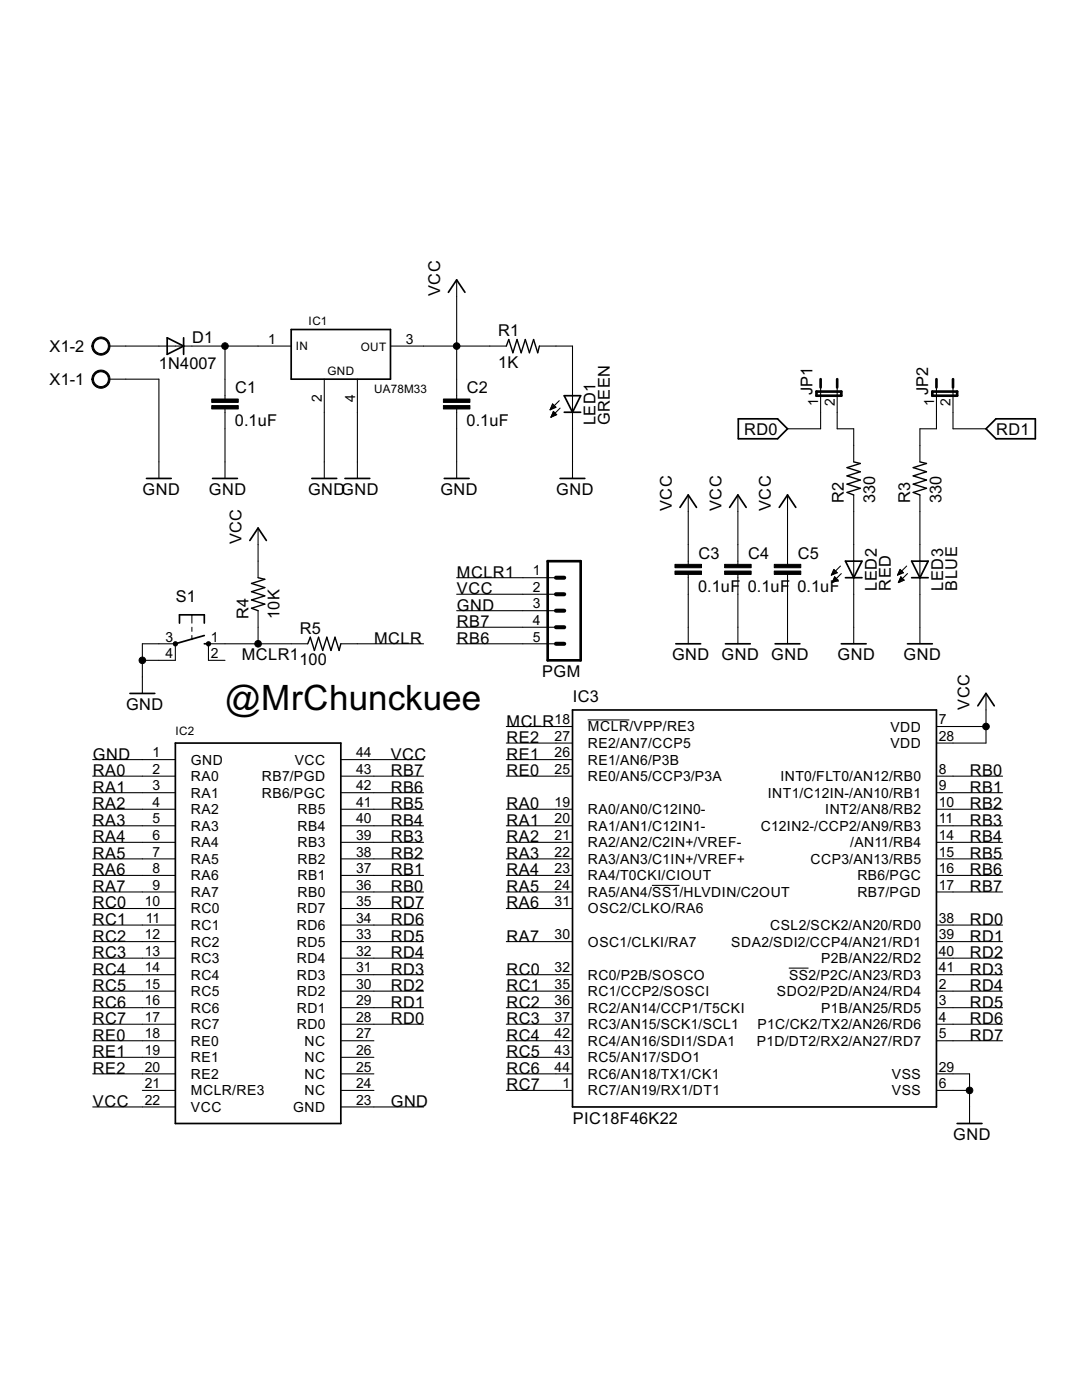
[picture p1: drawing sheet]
<svg xmlns="http://www.w3.org/2000/svg" width="216mm" height="279mm" viewBox="0 0 216 279" stroke-linecap="round" stroke-linejoin="round" font-family="sans-serif">
<g fill="none" stroke="#000" stroke-width=".21">
<path d="M91.1 55.9v23.7M21.8 75.7h9.9v19.8M21.8 69.1h36.3M44.9 69.1v10.5M64.7 75.7v19.8M71.3 75.7v19.8M77.9 69.1h23.1M107.6 69.1h6.6v26.4M111.6 80l-1.8 1.8M163.7 77.3v8.3h-6.6M167 77.3v8.3h3.3v6.6M186.9 77.3v8.3h-3.3v6.6"/>
<path d="M190.2 77.3v8.3h6.5M44.9 81.6v13.9M91.1 81.6v13.9M109.8 81.7h.2M109.9 81.5h.5M109.9 81.4h.8M110 83.2h.1M110 81.2h.8M110 83h.5M110.1 81h.6M110.1 82.9h.8M110.2 80.9h.3"/>
<path d="M110.2 82.7h.8M110.2 80.7h.1M110.3 80.6l.6 .7-1.1 .5zM110.3 82.5h.5M110.3 82.4h.4M110.4 82.2h.1M110.4 82.1l.7 .7-1.2 .5zM111.8 81.4l-1.9 1.9M137.3 98.8v13.8M147.2 98.8v13.8M157.1 98.8v13.8M170.3 98.8v29.7"/>
<path d="M183.6 98.8v29.7M51.5 105.4v9.9M91.1 115.3h19.8M91.1 118.6h19.8M137.3 114.6v13.9M147.2 114.6v13.9M157.1 114.6v13.9M166 114.6h.3M166 114.5h.7M166.1 114.3h.9M166.1 116.1h.3M166.2 114.1h.7"/>
<path d="M166.2 116h.6M166.2 114h.5M166.3 115.8h.9M166.3 113.8h.2M166.3 115.6h.7M166.4 115.5h.5M166.5 115.3h.2M166.5 115.1l-.4 1.2M166.5 115.1l.7 .7M166.5 115.1h.1M167 114.3l-.6-.7-.5 1.2M167 114.3l-1.1 .5"/>
<path d="M167.2 115.8l-1.1 .5M167.7 113l-1.8 1.8M167.9 114.5l-1.8 1.8M179.2 114.6h.3M179.2 114.5h.7M179.3 114.3h1M179.3 116.1h.3M179.4 114.1h.7M179.4 116h.6M179.5 114h.4M179.5 115.8h.9M179.5 113.8h.2"/>
<path d="M179.5 115.6h.8M179.6 115.5h.5M179.7 115.3h.2M179.7 115.1h.1M179.7 115.1l-.4 1.2M179.7 115.1l.7 .7M180.3 114.3l-.7-.7-.5 1.2M180.3 114.3l-1.2 .5M180.4 115.8l-1.1 .5M180.9 113l-1.8 1.8M181.1 114.5l-1.8 1.8M28.4 131.8h6.6v-3.3h-6.6v9.9"/>
<path d="M38.3 122.7v1.7M38.3 125.2v.8M38.3 126.8v.9M51.5 121.9v6.6M61.4 128.5h-19.8v3.3h3.3M68 128.5h16.5M91.1 128.5h19.8M91.1 121.9h19.8M91.1 125.2h19.8M196.7 138.4v9.9h-9.8M18.5 154.9h16.5M18.5 158.2h16.5"/>
<path d="M18.5 151.6h16.5M68 154.9h16.5M68 158.2h16.5M68 151.6h16.5M101 154.9h13.2M101 151.6h13.2M101 145h13.2M101 148.3h13.2M117.3 143.7h8.3M186.9 154.9h13.1M186.9 158.2h13.1M186.9 145h9.8"/>
<path d="M18.5 161.5h16.5M18.5 164.8h16.5M18.5 168.1h16.5M18.5 171.4h16.5M18.5 178h16.5M18.5 174.7h16.5M68 161.5h16.5M68 164.8h16.5M68 168.1h16.5M68 171.4h16.5M68 178h16.5M68 174.7h16.5"/>
<path d="M101 161.5h13.2M101 164.8h13.2M101 168.1h13.2M101 171.4h13.2M101 178h13.2M101 174.7h13.2M130.1 176.7h5.5M186.9 161.5h13.1M186.9 164.8h13.1M186.9 168.1h13.1M186.9 171.4h13.1M186.9 178h13.1"/>
<path d="M186.9 174.7h13.1M18.5 181.3h16.5M18.5 184.6h16.5M18.5 187.9h16.5M18.5 191.2h16.5M18.5 197.8h16.5M18.5 194.5h16.5M68 181.3h16.5M68 184.6h16.5M68 187.9h16.5M68 191.2h16.5M68 197.8h16.5"/>
<path d="M68 194.5h16.5M101 181.3h13.2M101 187.9h13.2M101 197.8h13.2M101 194.5h13.2M157.4 193.2h3.9M186.9 184.6h13.1M186.9 187.9h13.1M186.9 191.2h13.1M186.9 197.8h13.1M186.9 194.5h13.1M18.5 207.7h16.5"/>
<path d="M18.5 211h16.5M18.5 214.3h16.5M18.5 204.4h16.5M18.5 201.1h16.5M28.4 217.6h6.6M68 217.6h6.6M68 207.7h6.6M68 211h6.6M68 214.3h6.6M68 204.4h16.5M68 201.1h16.5M101 217.6h13.2"/>
<path d="M101 207.7h13.2M101 211h13.2M101 214.3h13.2M101 204.4h13.2M101 201.1h13.2M186.9 217.6h6.6M186.9 207.7h13.1M186.9 214.3h6.6v9.9M186.9 204.4h13.1M186.9 201.1h13.1M18.5 220.9h16.5M68 220.9h16.5"/>
</g>
<g fill="none" stroke="#000" stroke-width=".34">
<path d="M89.5 58.3l1.6-2.4 1.7 2.4M33.4 67.4l3.2 1.7-3.2 1.6zM36.6 67.4v3.3M58.1 65.8h19.8v9.9h-19.8zM112.6 79h3.3l-1.7 3.3zM29.2 95.5h5M42.4 95.5h5M62.2 95.5h5M68.8 95.5h5M88.6 95.5h5M111.8 95.5h4.9M112.6 82.3h3.3"/>
<path d="M147.3 83.6h7.9l1.9 2-1.9 2h-7.9zM196.7 85.6l2-2h7.9v4h-7.9zM49.8 107.9l1.7-2.5 1.6 2.5M135.7 101.3l1.6-2.5 1.7 2.5M145.6 101.3l1.6-2.5 1.7 2.5M155.5 101.3l1.6-2.5 1.7 2.5M168.7 112h3.3l-1.7 3.3zM168.7 115.3h3.3M181.9 115.3h3.3M181.9 112h3.3l-1.6 3.3zM25.9 138.4h5M35.8 124.4v-1.7h5v1.7"/>
<path d="M40.8 128.5h.8M40.8 126.8l-5.8 1.7M134.9 128.5h4.9M144.8 128.5h4.9M154.7 128.5h4.9M167.9 128.5h4.9M181.1 128.5h4.9M35 148.3h33v75.9h-33zM114.2 141.7h72.7v79.2h-72.7zM195.1 140.9l1.6-2.5 1.7 2.5M191 224.2h4.9"/>
</g>
<g fill="#000" stroke="#000" stroke-width=".2">
<path d="M19 74.3a1.81 1.81 0 0 1 2.8 .6 1.81 1.81 0 0 1-1.2 2.5 1.81 1.81 0 0 1-2.3-1.7h.3a1.49 1.49 0 0 1 2.2-1.4 1.49 1.49 0 0 1 .3 2.5 1.49 1.49 0 0 1-2.4-.8l-.1-.3h-.3a1.76 1.76 0 0 1 .7-1.4z" fill-rule="evenodd"/>
<path d="M19 67.6a1.81 1.81 0 0 1 2.8 .7 1.81 1.81 0 0 1-1.2 2.5 1.81 1.81 0 0 1-2.3-1.7h.3a1.49 1.49 0 0 1 2.2-1.4 1.49 1.49 0 0 1 .3 2.5 1.49 1.49 0 0 1-2.4-.8l-.1-.3h-.3a1.76 1.76 0 0 1 .7-1.5z" fill-rule="evenodd"/>
<circle cx="44.9" cy="69.1" r=".66"/>
<circle cx="91.1" cy="69.1" r=".66"/>
<circle cx="28.4" cy="131.8" r=".66"/>
<circle cx="35" cy="128.5" r=".43"/>
<circle cx="41.6" cy="128.5" r=".43"/>
<circle cx="51.5" cy="128.5" r=".66"/>
<circle cx="196.7" cy="145" r=".66"/>
<circle cx="193.5" cy="217.6" r=".66"/>
</g>
<path d="M42.2 79.6h5.3v.7h-5.3zM88.5 79.6h5.3v.7h-5.3zM42.2 80.9h5.3v.7h-5.3zM88.5 80.9h5.3v.7h-5.3zM134.7 114h5.3v.6h-5.3zM134.7 112.6h5.3v.7h-5.3zM144.6 114h5.3v.6h-5.3zM144.6 112.6h5.3v.7h-5.3zM154.5 114h5.3v.6h-5.3zM154.5 112.6h5.3v.7h-5.3z" fill="#000" stroke="#000" stroke-width=".2"/>
<path d="M101 69.1l.5-1.3 .8 2.6 .9-2.6 .8 2.6 .8-2.6 .8 2.6 .9-2.6 .8 2.6 .3-1.3M170.3 92.2l1.4 .3-2.7 .8 2.7 .8-2.7 .9 2.7 .8-2.7 .8 2.7 .9-2.7 .8 1.3 .5M183.6 92.2l1.3 .3-2.7 .8 2.7 .8-2.7 .9 2.7 .8-2.7 .8 2.7 .9-2.7 .8 1.4 .5M51.5 115.3l1.3 .3-2.6 .8 2.6 .9-2.6 .8 2.6 .8-2.6 .8 2.6 .9-2.6 .8 1.3 .5M61.4 128.5l.5-1.3 .8 2.6 .9-2.6 .8 2.6 .8-2.6 .8 2.6 .8-2.6 .9 2.6 .3-1.3" fill="none" stroke="#000" stroke-width=".28"/>
<path d="M162.9 78.1h5v.9h-5zM163.7 75.7v1.6M167 75.7v1.6M186 78.1h5v.9h-5zM186.9 75.7v1.6M190.2 75.7v1.6M109.3 112h6.6v19.8h-6.6z" fill="none" stroke="#000" stroke-width=".53"/>
<path d="M110.9 118.6h1.7M110.9 115.3h1.7M110.9 121.9h1.7M110.9 128.5h1.7M110.9 125.2h1.7" fill="none" stroke="#000" stroke-width=".8"/>
<text font-size="7.8" x="44.9" y="141.7">@MrChunckuee</text>
<g font-size="3.6">
<text x="87.8" y="59.1" transform="rotate(-90 87.8 59.1)">VCC</text>
<text x="9.9" y="70.2">X1-2</text>
<text x="38.4" y="68.4">D1</text>
<text x="99.4" y="67.1">R1</text>
<text x="9.9" y="76.8">X1-1</text>
<text x="31.7" y="73.7">1N4007</text>
<text x="99.4" y="73.4">1K</text>
<text x="46.9" y="78.5">C1</text>
<text x="93.2" y="78.5">C2</text>
<text x="162.1" y="78.9" transform="rotate(-90 162.1 78.9)">JP1</text>
<text x="185.2" y="78.9" transform="rotate(-90 185.2 78.9)">JP2</text>
<text x="46.9" y="85.1">0.1uF</text>
<text x="93.1" y="85.1">0.1uF</text>
<text x="118.8" y="84.9" transform="rotate(-90 118.8 84.9)">LED1</text>
<text x="121.7" y="84.9" transform="rotate(-90 121.7 84.9)">GREEN</text>
<text x="148.5" y="86.7">RD0</text>
<text x="198.8" y="86.7">RD1</text>
<text x="28.5" y="98.8">GND</text>
<text x="41.7" y="98.8">GND</text>
<text x="61.5" y="98.8">GNDGND</text>
<text x="87.9" y="98.8">GND</text>
<text x="111" y="98.8">GND</text>
<text x="168.4" y="100.4" transform="rotate(-90 168.4 100.4)">R2</text>
<text x="174.6" y="100.4" transform="rotate(-90 174.6 100.4)">330</text>
<text x="181.6" y="100.4" transform="rotate(-90 181.6 100.4)">R3</text>
<text x="187.8" y="100.4" transform="rotate(-90 187.8 100.4)">330</text>
<text x="134" y="102" transform="rotate(-90 134 102)">VCC</text>
<text x="143.9" y="102" transform="rotate(-90 143.9 102)">VCC</text>
<text x="153.8" y="102" transform="rotate(-90 153.8 102)">VCC</text>
<text x="48.2" y="108.6" transform="rotate(-90 48.2 108.6)">VCC</text>
<text x="139.4" y="111.5">C3</text>
<text x="149.3" y="111.5">C4</text>
<text x="159.2" y="111.5">C5</text>
<text x="91.2" y="118.6">VCC</text>
<text x="91.2" y="115.3">MCLR1</text>
<text x="139.3" y="118.1">0.1uF</text>
<text x="149.2" y="118.1">0.1uF</text>
<text x="159.1" y="118.1">0.1uF</text>
<text x="175" y="117.9" transform="rotate(-90 175 117.9)">LED2</text>
<text x="177.8" y="117.9" transform="rotate(-90 177.8 117.9)">RED</text>
<text x="188.2" y="117.9" transform="rotate(-90 188.2 117.9)">LED3</text>
<text x="191" y="117.9" transform="rotate(-90 191 117.9)">BLUE</text>
<text x="35.1" y="120.2">S1</text>
<text x="49.6" y="123.5" transform="rotate(-90 49.6 123.5)">R4</text>
<text x="55.8" y="123.5" transform="rotate(-90 55.8 123.5)">10K</text>
<text x="91.2" y="121.9">GND</text>
<text x="91.2" y="125.2">RB7</text>
<text x="48.3" y="131.8">MCLR1</text>
<text x="59.8" y="126.5">R5</text>
<text x="74.7" y="128.5">MCLR</text>
<text x="91.2" y="128.5">RB6</text>
<text x="134.1" y="131.8">GND GND GND</text>
<text x="167.1" y="131.8">GND</text>
<text x="180.3" y="131.8">GND</text>
<text x="59.8" y="132.8">100</text>
<text x="108.2" y="135.1">PGM</text>
<text x="25.2" y="141.7">GND</text>
<text x="114.3" y="140">IC3</text>
<text x="193.5" y="141.6" transform="rotate(-90 193.5 141.6)">VCC</text>
<text x="101.1" y="145">MCLR</text>
<text x="101.1" y="148.3">RE2</text>
<text x="18.6" y="151.6">GND</text>
<text x="18.6" y="154.9">RA0</text>
<text x="78" y="151.6">VCC</text>
<text x="78" y="154.9">RB7</text>
<text x="101.1" y="154.9">RE0</text>
<text x="101.1" y="151.6">RE1</text>
<text x="193.5" y="154.9">RB0</text>
<text x="18.6" y="158.2">RA1</text>
<text x="18.6" y="161.5">RA2</text>
<text x="78" y="158.2">RB6</text>
<text x="78" y="161.5">RB5</text>
<text x="101.1" y="161.5">RA0</text>
<text x="193.5" y="158.2">RB1</text>
<text x="193.5" y="161.5">RB2</text>
<text x="18.6" y="164.8">RA3</text>
<text x="78" y="164.8">RB4</text>
<text x="101.1" y="164.8">RA1</text>
<text x="193.5" y="164.8">RB3</text>
<text x="18.6" y="168.1">RA4</text>
<text x="18.6" y="171.4">RA5</text>
<text x="78" y="168.1">RB3</text>
<text x="78" y="171.4">RB2</text>
<text x="101.1" y="171.4">RA3</text>
<text x="101.1" y="168.1">RA2</text>
<text x="193.5" y="171.4">RB5</text>
<text x="193.5" y="168.1">RB4</text>
<text x="18.6" y="178">RA7</text>
<text x="18.6" y="174.7">RA6</text>
<text x="78" y="178">RB0</text>
<text x="78" y="174.7">RB1</text>
<text x="101.1" y="174.7">RA4</text>
<text x="101.1" y="178">RA5</text>
<text x="193.5" y="178">RB7</text>
<text x="193.5" y="174.7">RB6</text>
<text x="18.6" y="184.6">RC1</text>
<text x="18.6" y="181.3">RC0</text>
<text x="78" y="184.6">RD6</text>
<text x="78" y="181.3">RD7</text>
<text x="101.1" y="181.3">RA6</text>
<text x="193.5" y="184.6">RD0</text>
<text x="18.6" y="191.2">RC3</text>
<text x="18.6" y="187.9">RC2</text>
<text x="78" y="191.2">RD4</text>
<text x="78" y="187.9">RD5</text>
<text x="101.1" y="187.9">RA7</text>
<text x="193.5" y="187.9">RD1</text>
<text x="193.5" y="191.2">RD2</text>
<text x="18.6" y="197.8">RC5</text>
<text x="18.6" y="194.5">RC4</text>
<text x="78" y="197.8">RD2</text>
<text x="78" y="194.5">RD3</text>
<text x="101.1" y="197.8">RC1</text>
<text x="101.1" y="194.5">RC0</text>
<text x="193.5" y="194.5">RD3</text>
<text x="193.5" y="197.8">RD4</text>
<text x="18.6" y="201.1">RC6</text>
<text x="78" y="201.1">RD1</text>
<text x="101.1" y="201.1">RC2</text>
<text x="193.5" y="201.1">RD5</text>
<text x="18.6" y="204.4">RC7</text>
<text x="18.6" y="207.7">RE0</text>
<text x="78" y="204.4">RD0</text>
<text x="101.1" y="207.7">RC4</text>
<text x="101.1" y="204.4">RC3</text>
<text x="193.5" y="204.4">RD6</text>
<text x="193.5" y="207.7">RD7</text>
<text x="18.6" y="211">RE1</text>
<text x="18.6" y="214.3">RE2</text>
<text x="101.1" y="214.3">RC6</text>
<text x="101.1" y="211">RC5</text>
<text x="18.6" y="220.9">VCC</text>
<text x="78" y="220.9">GND</text>
<text x="101.1" y="217.6">RC7</text>
<text x="114.3" y="224.2">PIC18F46K22</text>
<text x="190.2" y="227.5">GND</text>
</g>
<g font-size="3.1">
<text x="53.5" y="68.6">1</text>
<text x="81" y="68.6">3</text>
<text x="64.2" y="80.3" transform="rotate(-90 64.2 80.3)">2</text>
<text x="70.8" y="80.3" transform="rotate(-90 70.8 80.3)">4</text>
<text x="163.3" y="81" transform="rotate(-90 163.3 81)">1</text>
<text x="166.6" y="81" transform="rotate(-90 166.6 81)">2</text>
<text x="186.4" y="81" transform="rotate(-90 186.4 81)">1</text>
<text x="189.7" y="81" transform="rotate(-90 189.7 81)">2</text>
<text x="106.3" y="114.8">1</text>
<text x="106.3" y="118.1">2</text>
<text x="106.3" y="121.4">3</text>
<text x="106.3" y="124.7">4</text>
<text x="33" y="128">3</text>
<text x="33" y="131.3">4</text>
<text x="42.1" y="128">1</text>
<text x="42.1" y="131.3">2</text>
<text x="106.3" y="128">5</text>
<text x="110.7" y="144.5">18</text>
<text x="110.7" y="147.8">27</text>
<text x="117.3" y="146">MCLR/VPP/RE3</text>
<text x="117.3" y="149.3">RE2/AN7/CCP5</text>
<text x="177.7" y="146">VDD</text>
<text x="177.7" y="149.3">VDD</text>
<text x="187.3" y="144.5">7</text>
<text x="187.3" y="147.8">28</text>
<text x="30.4" y="154.4">2</text>
<text x="30.4" y="151.1">1</text>
<text x="38.1" y="155.9">RA0</text>
<text x="38.1" y="152.6">GND</text>
<text x="52.2" y="155.9">RB7/PGD</text>
<text x="58.8" y="152.6">VCC</text>
<text x="71" y="151.1">44</text>
<text x="71" y="154.4">43</text>
<text x="110.7" y="154.4">25</text>
<text x="110.7" y="151.1">26</text>
<text x="117.3" y="155.9">RE0/AN5/CCP3/P3A</text>
<text x="117.3" y="152.6">RE1/AN6/P3B</text>
<text x="155.7" y="155.9">INT0/FLT0/AN12/RB0</text>
<text x="187.3" y="154.4">8</text>
<text x="30.4" y="157.7">3</text>
<text x="30.4" y="161">4</text>
<text x="38.1" y="159.2">RA1</text>
<text x="52.2" y="159.2">RB6/PGC</text>
<text x="71" y="161">41</text>
<text x="71" y="157.7">42</text>
<text x="110.7" y="161">19</text>
<text x="153.2" y="159.2">INT1/C12IN-/AN10/RB1</text>
<text x="187.3" y="157.7">9</text>
<text x="187.3" y="161">10</text>
<text x="30.4" y="164.3">5</text>
<text x="30.4" y="167.6">6</text>
<text x="38.1" y="162.5">RA2</text>
<text x="38.1" y="165.8">RA3</text>
<text x="59.4" y="165.8">RB4</text>
<text x="59.4" y="162.5">RB5</text>
<text x="71" y="167.6">39</text>
<text x="71" y="164.3">40</text>
<text x="110.7" y="164.3">20</text>
<text x="110.7" y="167.6">21</text>
<text x="117.3" y="162.5">RA0/AN0/C12IN0-</text>
<text x="117.3" y="165.8">RA1/AN1/C12IN1-</text>
<text x="151.8" y="165.8">C12IN2-/CCP2/AN9/RB3</text>
<text x="164.7" y="162.5">INT2/AN8/RB2</text>
<text x="187.3" y="164.3">11</text>
<text x="187.3" y="167.6">14</text>
<text x="30.4" y="170.9">7</text>
<text x="38.1" y="169.1">RA4</text>
<text x="38.1" y="172.4">RA5</text>
<text x="59.4" y="172.4">RB2</text>
<text x="59.4" y="169.1">RB3</text>
<text x="71" y="170.9">38</text>
<text x="110.7" y="170.9">22</text>
<text x="117.3" y="169.1">RA2/AN2/C2IN+/VREF-</text>
<text x="117.3" y="172.4">RA3/AN3/C1IN+/VREF+</text>
<text x="161.7" y="172.4">CCP3/AN13/RB5</text>
<text x="169.7" y="169.1">/AN11/RB4</text>
<text x="187.3" y="170.9">15</text>
<text x="30.4" y="177.5">9</text>
<text x="30.4" y="174.2">8</text>
<text x="38.1" y="179">RA7</text>
<text x="38.1" y="175.7">RA6</text>
<text x="59.4" y="179">RB0</text>
<text x="59.4" y="175.7">RB1</text>
<text x="71" y="177.5">36</text>
<text x="71" y="174.2">37</text>
<text x="110.7" y="174.2">23</text>
<text x="110.7" y="177.5">24</text>
<text x="117.3" y="175.7">RA4/T0CKI/CIOUT</text>
<text x="117.3" y="179">RA5/AN4/SS1/HLVDIN/C2OUT</text>
<text x="171.1" y="175.7">RB6/PGC</text>
<text x="171.1" y="179">RB7/PGD</text>
<text x="187.3" y="174.2">16</text>
<text x="187.3" y="177.5">17</text>
<text x="28.9" y="180.8">10</text>
<text x="29.1" y="184.1">11</text>
<text x="38.1" y="182.3">RC0</text>
<text x="38.1" y="185.6">RC1</text>
<text x="59.2" y="185.6">RD6</text>
<text x="59.2" y="182.3">RD7</text>
<text x="71" y="184.1">34</text>
<text x="71" y="180.8">35</text>
<text x="110.7" y="180.8">31</text>
<text x="117.3" y="182.3">OSC2/CLKO/RA6</text>
<text x="153.7" y="185.6">CSL2/SCK2/AN20/RD0</text>
<text x="187.3" y="184.1">38</text>
<text x="28.9" y="187.4">12</text>
<text x="28.9" y="190.7">13</text>
<text x="38.1" y="188.9">RC2</text>
<text x="59.2" y="188.9">RD5</text>
<text x="71" y="190.7">32</text>
<text x="71" y="187.4">33</text>
<text x="110.7" y="187.4">30</text>
<text x="117.3" y="188.9">OSC1/CLKI/RA7</text>
<text x="145.9" y="188.9">SDA2/SDI2/CCP4/AN21/RD1</text>
<text x="187.3" y="187.4">39</text>
<text x="187.3" y="190.7">40</text>
<text x="28.9" y="194">14</text>
<text x="28.9" y="197.4">15</text>
<text x="38.1" y="192.2">RC3</text>
<text x="38.1" y="195.5">RC4</text>
<text x="59.2" y="195.5">RD3</text>
<text x="59.2" y="192.2">RD4</text>
<text x="71" y="197.4">30</text>
<text x="71" y="194">31</text>
<text x="110.7" y="194">32</text>
<text x="110.7" y="197.4">35</text>
<text x="117.3" y="195.5">RC0/P2B/SOSCO</text>
<text x="157.4" y="195.5">SS2/P2C/AN23/RD3</text>
<text x="163.9" y="192.2">P2B/AN22/RD2</text>
<text x="187.3" y="197.4">2</text>
<text x="187.3" y="194">41</text>
<text x="28.9" y="200.7">16</text>
<text x="28.9" y="204">17</text>
<text x="38.1" y="198.8">RC5</text>
<text x="38.1" y="202.1">RC6</text>
<text x="59.2" y="202.1">RD1</text>
<text x="59.2" y="198.8">RD2</text>
<text x="71" y="204">28</text>
<text x="71" y="200.7">29</text>
<text x="110.7" y="200.7">36</text>
<text x="110.7" y="204">37</text>
<text x="117.3" y="198.8">RC1/CCP2/SOSCI</text>
<text x="117.3" y="202.1">RC2/AN14/CCP1/T5CKI</text>
<text x="155" y="198.8">SDO2/P2D/AN24/RD4</text>
<text x="163.9" y="202.1">P1B/AN25/RD5</text>
<text x="187.3" y="200.7">3</text>
<text x="187.3" y="204">4</text>
<text x="28.9" y="207.3">18</text>
<text x="38.1" y="208.7">RE0</text>
<text x="38.1" y="205.4">RC7</text>
<text x="59.2" y="205.4">RD0</text>
<text x="60.8" y="208.7">NC</text>
<text x="71" y="207.3">27</text>
<text x="110.7" y="207.3">42</text>
<text x="117.3" y="205.4">RC3/AN15/SCK1/SCL1</text>
<text x="117.3" y="208.7">RC4/AN16/SDI1/SDA1</text>
<text x="151" y="208.7">P1D/DT2/RX2/AN27/RD7</text>
<text x="151.2" y="205.4">P1C/CK2/TX2/AN26/RD6</text>
<text x="187.3" y="207.3">5</text>
<text x="28.9" y="210.6">19</text>
<text x="28.9" y="213.9">20</text>
<text x="38.1" y="212">RE1</text>
<text x="38.1" y="215.3">RE2</text>
<text x="60.8" y="215.3">NC</text>
<text x="60.8" y="212">NC</text>
<text x="71" y="213.9">25</text>
<text x="71" y="210.6">26</text>
<text x="110.7" y="210.6">43</text>
<text x="110.7" y="213.9">44</text>
<text x="117.3" y="212">RC5/AN17/SDO1</text>
<text x="117.3" y="215.3">RC6/AN18/TX1/CK1</text>
<text x="178" y="215.3">VSS</text>
<text x="187.3" y="213.9">29</text>
<text x="28.9" y="217.2">21</text>
<text x="28.9" y="220.5">22</text>
<text x="38.1" y="218.6">MCLR/RE3</text>
<text x="38.1" y="221.9">VCC</text>
<text x="58.5" y="221.9">GND</text>
<text x="60.8" y="218.6">NC</text>
<text x="71" y="220.5">23</text>
<text x="71" y="217.2">24</text>
<text x="112.2" y="217.2">1</text>
<text x="117.3" y="218.6">RC7/AN19/RX1/DT1</text>
<text x="178" y="218.6">VSS</text>
<text x="187.3" y="217.2">6</text>
</g>
<g font-size="2.6">
<text x="61.6" y="64.9">IC1</text>
<text x="59" y="69.8">IN</text>
<text x="72" y="70.1">OUT</text>
<text x="65.3" y="74.8">GND</text>
<text x="74.7" y="78.5">UA78M33</text>
<text x="35" y="146.6">IC2</text>
</g>
</svg>
